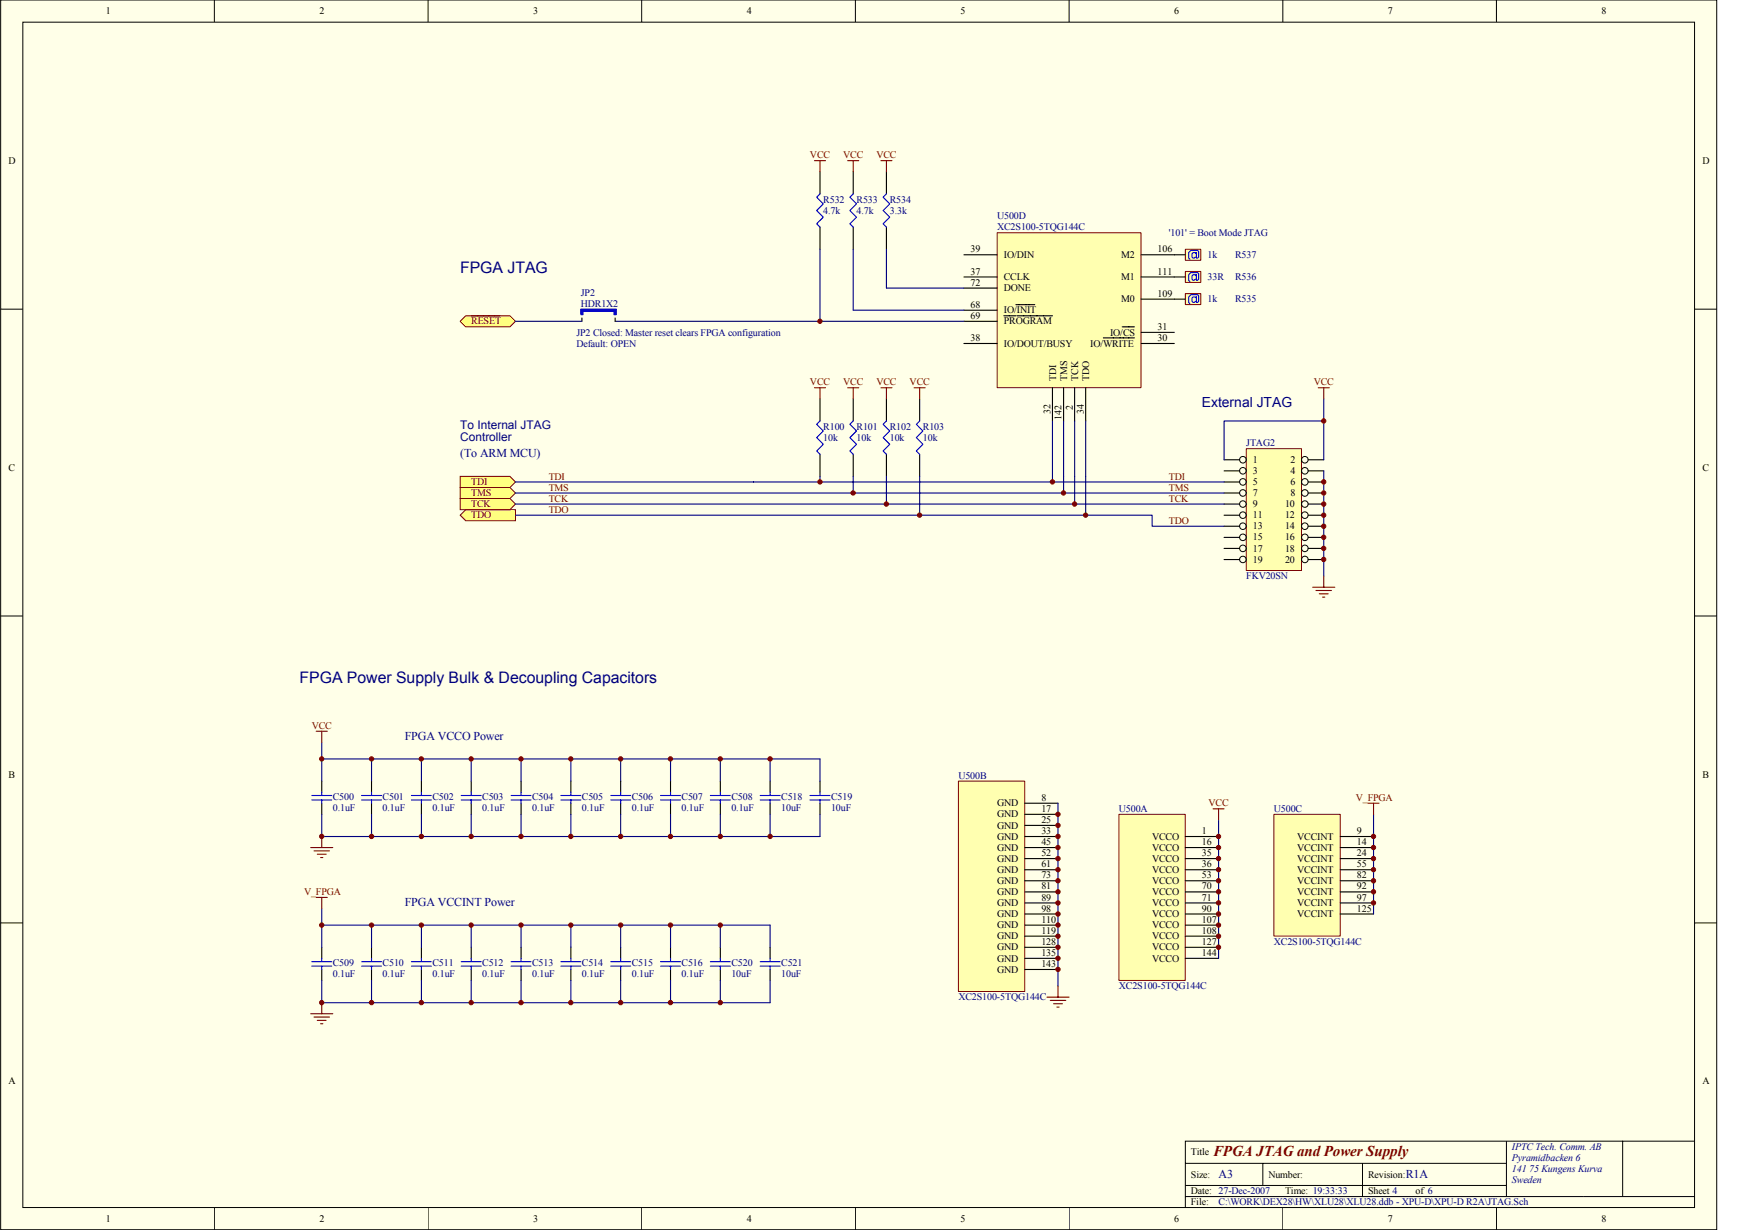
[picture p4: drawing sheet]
<svg xmlns="http://www.w3.org/2000/svg" width="420mm" height="297mm" viewBox="0 0 420 297" stroke-linecap="round" stroke-linejoin="round" font-family="sans-serif">
<path d="M.2 0h414.3v297h-414.3z" fill="#ffffe8"/>
<g fill="none" stroke="#000" stroke-width=".24">
<path d="M.2 0h414.3v297h-414.3zM5.5 5.4h403.7v286.2h-403.7zM51.8 0v5.4M103.4 0v5.4M154.9 0v5.4M206.6 0v5.4M258.2 0v5.4M309.8 0v5.4M361.3 0v5.4M.2 74.7h5.3M409.2 74.7h5.4M.2 148.8h5.3"/>
<path d="M409.2 148.8h5.4M.2 222.9h5.3M409.2 222.9h5.4M363.8 275.6v13.4M391.8 275.6h-105.6v16M409.2 275.6h-17.4v13.4M51.8 291.6v5.4M103.4 291.6v5.4M154.9 291.6v5.4M206.6 291.6v5.4M258.2 291.6v5.4M286.2 280.9h77.6"/>
<path d="M286.2 289h123M286.2 286.3h77.6M304.9 280.9v5.4M309.8 291.6v5.4M329 280.9v8.1M361.3 291.6v5.4"/>
</g>
<g fill="#ffff80" stroke="#800000" stroke-width=".24">
<path d="M111.1 124.4l1.3-1.3h12.1v2.7h-12.1z" fill-rule="evenodd"/>
<path d="M111.1 117.7h12l1.4 1.4-1.4 1.3h-12z" fill-rule="evenodd"/>
<path d="M111.1 120.4h12l1.4 1.3-1.4 1.4h-12z" fill-rule="evenodd"/>
<path d="M111.1 115h12l1.4 1.4-1.4 1.3h-12z" fill-rule="evenodd"/>
</g>
<path d="M198 96.3v5.4M206 96.3v5.4M214 96.3v5.4M222.1 96.3v5.4M198 109.7v5.3M206 109.7v5.3M214 109.7v5.3M222.1 109.7v5.3" fill="none" stroke="#000" stroke-width=".27"/>
<path d="M198 101.7l-.8 .8 1.6 1.6-1.6 1.6 1.6 1.6-1.6 1.6 .8 .8M206 101.7l-.8 .8 1.6 1.6-1.6 1.6 1.6 1.6-1.6 1.6 .8 .8M214 101.7l-.8 .8 1.7 1.6-1.7 1.6 1.7 1.6-1.7 1.6 .8 .8M222.1 101.7l-.8 .8 1.6 1.6-1.6 1.6 1.6 1.6-1.6 1.6 .8 .8" fill="none" stroke="#00f" stroke-width=".27"/>
<path d="M196.7 93.6h2.6M198 93.6v2.7M204.7 93.6h2.7M206 93.6v2.7M212.7 93.6h2.7M214 93.6v2.7M220.7 93.6h2.7M222.1 93.6v2.7" fill="none" stroke="#800000" stroke-width=".27"/>
<path d="M240.8 56.2h34.7v37.4h-34.7z" fill="#ffffb0"/>
<path d="M240.8 56.2h34.7v37.4h-34.7z" fill="none" stroke="#800000" stroke-width=".24"/>
<g fill="none" stroke="#000" stroke-width=".27">
<path d="M232.8 66.9h8M232.8 61.5h8M232.8 74.9h8M232.8 77.6h8M232.8 69.6h8M242.4 76.3h2.9M245.3 73.6h4.6M245.6 76.3h8.5M271 78.9h2.9M275.5 66.9h8.1M275.5 61.5h8.1M275.5 72.2h8.1"/>
<path d="M232.8 83h8M254.1 93.6v8.1M256.8 93.6v8.1M259.5 93.6v8.1M262.2 93.6v8.1M266.4 81.6h7.5M275.5 83h8.1M275.5 80.3h8.1"/>
</g>
<path d="M198 77.6h34.8M206 74.9h26.8M214 69.6h18.8M198 115v1.4M206 115v4.1M214 115v6.7M222.1 115v9.4M254.1 115v1.4h-129.6M256.8 115v4.1h-132.3M259.5 115v6.7h-135M262.2 115v9.4h-137.7" fill="none" stroke="#000080" stroke-width=".27"/>
<path d="M270.2 196.7h16v40.1h-16z" fill="#ffffb0"/>
<path d="M270.2 196.7h16v40.1h-16z" fill="none" stroke="#800000" stroke-width=".24"/>
<path d="M286.2 202h8M286.2 204.7h8M286.2 207.3h8M286.2 210h8M286.2 212.7h8M286.2 215.4h8M286.2 218.1h8M286.2 220.7h8M286.2 223.4h8M286.2 226.1h8M286.2 228.8h8M286.2 231.4h8" fill="none" stroke="#000" stroke-width=".27"/>
<path d="M231.4 188.7h16v50.7h-16z" fill="#ffffb0"/>
<path d="M231.4 188.6h16v50.8h-16z" fill="none" stroke="#800000" stroke-width=".24"/>
<g fill="none" stroke="#000" stroke-width=".27">
<path d="M247.5 194h8M247.5 196.7h8M247.5 199.3h8M247.5 202h8M247.5 204.7h8M247.5 207.3h8M247.5 210h8M247.5 212.7h8M247.5 215.4h8M247.5 218.1h8M247.5 234.1h8M247.5 231.4h8"/>
<path d="M247.5 228.8h8M247.5 226.1h8M247.5 223.4h8M247.5 220.7h8"/>
</g>
<path d="M307.6 196.7h16v29.4h-16z" fill="#ffffb0"/>
<path d="M307.6 196.7h16v29.4h-16z" fill="none" stroke="#800000" stroke-width=".24"/>
<g fill="none" stroke="#000" stroke-width=".27">
<path d="M198 41.5v5.3M198 54.8v5.4M206 41.5v5.3M206 54.8v5.4M214 41.5v5.3M214 54.8v5.4M77.7 188.6v2.7M77.7 194v2.7M89.7 188.6v2.7M89.7 194v2.7M101.8 188.6v2.7M101.8 194v2.7"/>
<path d="M113.8 188.6v2.7M113.8 194v2.7M125.8 188.6v2.7M125.8 194v2.7M137.8 188.6v2.7M137.8 194v2.7M149.9 188.6v2.7M149.9 194v2.7M161.9 188.6v2.7M161.9 194v2.7M173.9 188.6v2.7M173.9 194v2.7"/>
<path d="M323.6 202h8.1M323.6 204.7h8.1M323.6 207.3h8.1M323.6 210h8.1M323.6 218.1h8.1M323.6 212.7h8.1M323.6 215.4h8.1M77.7 228.8v2.6M77.7 234.1v2.7M89.7 228.8v2.6M89.7 234.1v2.7M101.8 228.8v2.6"/>
<path d="M101.8 234.1v2.7M113.8 228.8v2.6M113.8 234.1v2.7M125.8 228.8v2.6M125.8 234.1v2.7M137.8 228.8v2.6M137.8 234.1v2.7M149.9 228.8v2.6M149.9 234.1v2.7M161.9 228.8v2.6M161.9 234.1v2.7M323.6 220.7h8.1"/>
</g>
<g fill="none" stroke="#000080" stroke-width=".27">
<path d="M77.7 179.3v9.3M77.7 196.7v5.3h120.3M77.7 183.3h120.3M89.7 183.3v5.3M89.7 196.7v5.3M101.8 183.3v5.3M101.8 196.7v5.3M113.8 183.3v5.3M113.8 196.7v5.3M125.8 183.3v5.3M125.8 196.7v5.3M137.8 183.3v5.3"/>
<path d="M137.8 196.7v5.3M149.9 183.3v5.3M149.9 196.7v5.3M161.9 183.3v5.3M161.9 196.7v5.3M173.9 183.3v5.3M173.9 196.7v5.3M255.5 194v44.1M294.2 198v33.4M331.7 196.7v24M77.7 219.4v9.4M77.7 236.8v5.3h108.3"/>
<path d="M77.7 223.4h108.3M89.7 223.4v5.4M89.7 236.8v5.3M101.8 223.4v5.4M101.8 236.8v5.3M113.8 223.4v5.4M113.8 236.8v5.3M125.8 223.4v5.4M125.8 236.8v5.3M137.8 223.4v5.4M137.8 236.8v5.3M149.9 223.4v5.4"/>
<path d="M149.9 236.8v5.3M161.9 223.4v5.4M161.9 236.8v5.3"/>
</g>
<g fill="none" stroke="#800000" stroke-width=".27">
<path d="M196.7 38.8h2.6M198 38.8v2.7M204.7 38.8h2.7M206 38.8v2.7M212.7 38.8h2.7M214 38.8v2.7M76.4 176.6h2.6M77.7 176.6v2.7M292.9 195.3h2.7M294.2 195.3v2.7M330.3 194h2.7M331.7 194v2.7"/>
<path d="M75 204.7h5.4M75.8 205.5h3.8M76.4 216.7h2.6M76.6 206.3h2.1M77.4 207.1h.6M77.7 202v2.7M77.7 216.7v2.7M255.5 238.1v2.7M75 244.8h5.4M75.8 245.6h3.8M76.6 246.4h2.1M77.4 247.2h.6"/>
<path d="M77.7 242.1v2.7M252.8 240.8h5.4M253.6 241.6h3.8M254.4 242.4h2.1M255.2 243.2h.5"/>
</g>
<g fill="none" stroke="#00f" stroke-width=".27">
<path d="M198 46.8l-.8 .8 1.6 1.6-1.6 1.6 1.6 1.7-1.6 1.5 .8 .8M206 46.8l-.8 .8 1.6 1.6-1.6 1.6 1.6 1.7-1.6 1.5 .8 .8M214 46.8l-.8 .8 1.7 1.6-1.7 1.6 1.7 1.7-1.7 1.5 .8 .8M75.3 193.2h4.8M75.3 192.1h4.8M77.7 191.3v.8M77.7 193.2v.8M87.3 193.2h4.8M87.3 192.1h4.8M89.7 191.3v.8M89.7 193.2v.8M99.3 193.2h4.8"/>
<path d="M99.3 192.1h4.8M101.8 191.3v.8M101.8 193.2v.8M111.4 193.2h4.8M111.4 192.1h4.8M113.8 191.3v.8M113.8 193.2v.8M123.4 193.2h4.8M123.4 192.1h4.8M125.8 191.3v.8M125.8 193.2v.8M135.4 193.2h4.9"/>
<path d="M135.4 192.1h4.9M137.8 191.3v.8M137.8 193.2v.8M147.5 193.2h4.8M147.5 192.1h4.8M149.9 191.3v.8M149.9 193.2v.8M159.5 193.2h4.8M159.5 192.1h4.8M161.9 191.3v.8M161.9 193.2v.8M171.5 193.2h4.8"/>
<path d="M171.5 192.1h4.8M173.9 191.3v.8M173.9 193.2v.8M75.3 233.3h4.8M75.3 232.2h4.8M77.7 231.4v.8M77.7 233.3v.8M87.3 233.3h4.8M87.3 232.2h4.8M89.7 231.4v.8M89.7 233.3v.8M99.3 233.3h4.8"/>
<path d="M99.3 232.2h4.8M101.8 231.4v.8M101.8 233.3v.8M111.4 233.3h4.8M111.4 232.2h4.8M113.8 231.4v.8M113.8 233.3v.8M123.4 233.3h4.8M123.4 232.2h4.8M125.8 231.4v.8M125.8 233.3v.8M135.4 233.3h4.9"/>
<path d="M135.4 232.2h4.9M137.8 231.4v.8M137.8 233.3v.8M147.5 233.3h4.8M147.5 232.2h4.8M149.9 231.4v.8M149.9 233.3v.8M159.5 233.3h4.8M159.5 232.2h4.8M161.9 231.4v.8M161.9 233.3v.8"/>
</g>
<path d="M286.2 60.2h3.8v2.7h-3.8z" fill="#ffffb0"/>
<path d="M286.2 60.2h3.8v2.7h-3.8z" fill="none" stroke="#800000" stroke-width=".24"/>
<path d="M283.6 61.5h2.6" fill="none" stroke="#000" stroke-width=".27"/>
<path d="M288.6 62.1l-.5 .2-.3-.2v-.8l.3-.3h.5l.3 .3v-.3v1.3h.3l.2-.2v-1.4l-.2-.2h-1.6l-.6 .5v1.3l.3 .3" fill="none" stroke="#00f" stroke-width=".27"/>
<path d="M286.2 65.6h3.8v2.6h-3.8z" fill="#ffffb0"/>
<path d="M286.2 65.6h3.8v2.6h-3.8z" fill="none" stroke="#800000" stroke-width=".24"/>
<path d="M283.6 66.9h2.6" fill="none" stroke="#000" stroke-width=".27"/>
<path d="M288.6 67.4l-.2 .3h-.3l-.3-.3v-.8l.3-.2h.5l.3 .2v-.2v1.3h.3l.2-.3v-1.3l-.2-.3h-1.6l-.6 .6v1.3l.3 .3" fill="none" stroke="#00f" stroke-width=".27"/>
<path d="M286.2 70.9h3.8v2.7h-3.8z" fill="#ffffb0"/>
<path d="M286.2 70.9h3.8v2.7h-3.8z" fill="none" stroke="#800000" stroke-width=".24"/>
<path d="M283.6 72.2h2.6M186 188.6v2.7M186 194v2.7M198 188.6v2.7M198 194v2.7M173.9 228.8v2.6M173.9 234.1v2.7M186 228.8v2.6M186 234.1v2.7" fill="none" stroke="#000" stroke-width=".27"/>
<g fill="none" stroke="#00f" stroke-width=".27">
<path d="M288.6 72.8l-.2 .2h-.3l-.3-.2v-.8l.3-.3h.5l.3 .3v-.3v1.3h.3l.2-.2v-1.4l-.2-.2h-1.6l-.6 .5v1.3l.3 .3M183.6 193.2h4.8M183.6 192.1h4.8M186 191.3v.8M186 193.2v.8M195.6 193.2h4.8M195.6 192.1h4.8M198 191.3v.8M198 193.2v.8M171.5 233.3h4.8M171.5 232.2h4.8M173.9 231.4v.8"/>
<path d="M173.9 233.3v.8M183.6 233.3h4.8M183.6 232.2h4.8M186 231.4v.8M186 233.3v.8"/>
</g>
<path d="M198 60.2v17.4M206 60.2v14.7M214 60.2v9.4M186 183.3v5.3M186 196.7v5.3M198 183.3v5.3M198 196.7v5.3M173.9 223.4v5.4M173.9 236.8v5.3M186 223.4v5.4M186 236.8v5.3" fill="none" stroke="#000080" stroke-width=".27"/>
<path d="M112.4 76.3h10.7l1.4 1.3-1.4 1.3h-10.7l-1.3-1.3z" fill-rule="evenodd" fill="#ffff80" stroke="#800000" stroke-width=".24"/>
<path d="M113.8 76.3h6.9" fill="none" stroke="#800000" stroke-width=".27"/>
<path d="M148.5 77.6h49.5" fill="none" stroke="#000080" stroke-width=".27"/>
<path d="M301 108.4h13.3v29.4h-13.3z" fill="#ffffb0"/>
<path d="M300.9 108.4h13.4v29.4h-13.4z" fill="none" stroke="#800000" stroke-width=".24"/>
<g fill="none" stroke="#000" stroke-width=".24">
<circle cx="300.1" cy="119" r=".8"/>
<circle cx="300.1" cy="116.4" r=".8"/>
<circle cx="300.1" cy="111" r=".8"/>
<circle cx="300.1" cy="113.7" r=".8"/>
<circle cx="315.1" cy="119" r=".8"/>
<circle cx="315.1" cy="116.4" r=".8"/>
<circle cx="315.1" cy="111" r=".8"/>
<circle cx="315.1" cy="113.7" r=".8"/>
<circle cx="300.1" cy="124.4" r=".8"/>
<circle cx="300.1" cy="129.8" r=".8"/>
<circle cx="300.1" cy="127.1" r=".8"/>
<circle cx="300.1" cy="132.4" r=".8"/>
<circle cx="300.1" cy="121.7" r=".79"/>
<circle cx="300.1" cy="135.1" r=".79"/>
<circle cx="315.1" cy="124.4" r=".8"/>
<circle cx="315.1" cy="129.8" r=".8"/>
<circle cx="315.1" cy="127.1" r=".8"/>
<circle cx="315.1" cy="132.4" r=".8"/>
<circle cx="315.1" cy="121.7" r=".79"/>
<circle cx="315.1" cy="135.1" r=".79"/>
</g>
<g fill="none" stroke="#000" stroke-width=".27">
<path d="M140.5 76.8v.8M148.5 76.8v.8M295.6 111h3.7M295.6 113.7h3.7M295.6 116.4h3.7M295.6 119.1h3.7M315.9 111h3.7M315.9 113.7h3.7M315.9 116.4h3.7M315.9 119.1h3.7M295.6 121.7h3.7M295.6 124.4h3.7"/>
<path d="M295.6 127.1h3.7M295.6 129.8h3.7M295.6 132.4h3.7M295.6 135.1h3.7M315.9 121.7h3.7M315.9 124.4h3.7M315.9 127.1h3.7M315.9 129.8h3.7M315.9 132.4h3.7M315.9 135.1h3.7"/>
</g>
<path d="M124.5 77.6h16M319.6 96.3v5.4h-24v9.3M254.1 101.7v13.3M254.1 116.4h41.5M256.8 101.7v13.3M256.8 119.1h38.8M259.5 101.7v13.3M262.2 101.7v13.3M319.6 101.7v9.3M319.6 113.7v25.4M259.5 121.7h36.1M262.2 124.4h16v2.7h17.4" fill="none" stroke="#000080" stroke-width=".27"/>
<path d="M318.3 93.6h2.7M319.6 93.6v2.7M319.6 139.1v2.7M317 141.8h5.3M317.8 142.6h3.7M318.6 143.4h2.1M319.4 144.2h.5" fill="none" stroke="#800000" stroke-width=".27"/>
<path d="M140.3 74.7h8.5v1.3h-.5v-.8h-7.5v.8h-.5z" fill-rule="evenodd" fill="#00f" stroke="#00f" stroke-width=".27"/>
<g fill="#800000" stroke="#800000" stroke-width=".24">
<circle cx="294.2" cy="202" r=".53"/>
<circle cx="294.2" cy="204.7" r=".52"/>
<circle cx="294.2" cy="207.3" r=".53"/>
<circle cx="294.2" cy="210" r=".52"/>
<circle cx="294.2" cy="212.7" r=".53"/>
<circle cx="294.2" cy="215.4" r=".53"/>
<circle cx="294.2" cy="218" r=".52"/>
<circle cx="294.2" cy="220.7" r=".53"/>
<circle cx="294.2" cy="223.4" r=".52"/>
<circle cx="294.2" cy="226.1" r=".53"/>
<circle cx="294.2" cy="228.7" r=".53"/>
<circle cx="255.5" cy="196.6" r=".52"/>
<circle cx="255.5" cy="199.3" r=".53"/>
<circle cx="255.5" cy="202" r=".53"/>
<circle cx="255.5" cy="204.7" r=".52"/>
<circle cx="255.5" cy="207.3" r=".53"/>
<circle cx="255.5" cy="234.1" r=".53"/>
<circle cx="255.5" cy="231.4" r=".52"/>
<circle cx="255.5" cy="228.7" r=".53"/>
<circle cx="255.5" cy="210" r=".52"/>
<circle cx="255.5" cy="226.1" r=".53"/>
<circle cx="255.5" cy="223.4" r=".52"/>
<circle cx="255.5" cy="212.7" r=".53"/>
<circle cx="255.5" cy="220.7" r=".53"/>
<circle cx="255.5" cy="215.4" r=".53"/>
<circle cx="255.5" cy="218" r=".52"/>
<circle cx="331.7" cy="202" r=".53"/>
<circle cx="331.7" cy="204.7" r=".52"/>
<circle cx="331.7" cy="207.3" r=".53"/>
<circle cx="331.7" cy="210" r=".52"/>
<circle cx="331.7" cy="218" r=".52"/>
<circle cx="331.7" cy="212.7" r=".53"/>
<circle cx="331.7" cy="215.4" r=".53"/>
<circle cx="77.7" cy="202" r=".53"/>
<circle cx="77.7" cy="183.3" r=".52"/>
<circle cx="89.7" cy="202" r=".53"/>
<circle cx="89.7" cy="183.3" r=".52"/>
<circle cx="101.7" cy="202" r=".53"/>
<circle cx="101.7" cy="183.3" r=".52"/>
<circle cx="113.8" cy="202" r=".53"/>
<circle cx="113.8" cy="183.3" r=".52"/>
<circle cx="125.8" cy="202" r=".53"/>
<circle cx="125.8" cy="183.3" r=".52"/>
<circle cx="137.8" cy="202" r=".53"/>
<circle cx="137.8" cy="183.3" r=".52"/>
<circle cx="149.9" cy="202" r=".53"/>
<circle cx="149.9" cy="183.3" r=".52"/>
<circle cx="161.9" cy="202" r=".53"/>
<circle cx="161.9" cy="183.3" r=".52"/>
<circle cx="173.9" cy="202" r=".53"/>
<circle cx="173.9" cy="183.3" r=".52"/>
<circle cx="186" cy="202" r=".53"/>
<circle cx="186" cy="183.3" r=".52"/>
<circle cx="198" cy="77.6" r=".52"/>
<circle cx="254.1" cy="116.4" r=".53"/>
<circle cx="262.1" cy="124.4" r=".52"/>
<circle cx="256.8" cy="119.1" r=".52"/>
<circle cx="259.5" cy="121.7" r=".53"/>
<circle cx="198" cy="116.4" r=".53"/>
<circle cx="206" cy="119.1" r=".52"/>
<circle cx="214" cy="121.7" r=".53"/>
<circle cx="222.1" cy="124.4" r=".52"/>
<circle cx="319.6" cy="116.4" r=".53"/>
<circle cx="319.6" cy="119.1" r=".52"/>
<circle cx="319.6" cy="121.7" r=".53"/>
<circle cx="319.6" cy="124.4" r=".52"/>
<circle cx="319.6" cy="127.1" r=".53"/>
<circle cx="319.6" cy="129.7" r=".53"/>
<circle cx="319.6" cy="132.4" r=".52"/>
<circle cx="319.6" cy="135.1" r=".53"/>
<circle cx="319.6" cy="101.7" r=".53"/>
<circle cx="77.7" cy="242.1" r=".53"/>
<circle cx="77.7" cy="223.4" r=".52"/>
<circle cx="89.7" cy="242.1" r=".53"/>
<circle cx="89.7" cy="223.4" r=".52"/>
<circle cx="101.7" cy="242.1" r=".53"/>
<circle cx="101.7" cy="223.4" r=".52"/>
<circle cx="113.8" cy="242.1" r=".53"/>
<circle cx="113.8" cy="223.4" r=".52"/>
<circle cx="125.8" cy="242.1" r=".53"/>
<circle cx="125.8" cy="223.4" r=".52"/>
<circle cx="137.8" cy="242.1" r=".53"/>
<circle cx="137.8" cy="223.4" r=".52"/>
<circle cx="149.9" cy="242.1" r=".53"/>
<circle cx="149.9" cy="223.4" r=".52"/>
<circle cx="161.9" cy="242.1" r=".53"/>
<circle cx="161.9" cy="223.4" r=".52"/>
<circle cx="173.9" cy="242.1" r=".53"/>
<circle cx="173.9" cy="223.4" r=".52"/>
</g>
<g font-size="3.8" fill="#000080">
<text x="111.1" y="66">FPGA JTAG</text>
<text x="72.3" y="165">FPGA Power Supply Bulk &amp; Decoupling Capacitors</text>
</g>
<text font-size="3.6" fill="#800000" x="292.9" y="279.1">FPGA JTAG and Power Supply</text>
<text font-size="3.4" fill="#000080" x="290.2" y="98.3">External JTAG</text>
<g font-size="2.9" fill="#000080">
<text x="111.1" y="103.7">To Internal JTAG</text>
<text x="111.1" y="106.4">Controller</text>
<text x="111.1" y="110.4">(To ARM MCU)</text>
<text x="97.7" y="178.6">FPGA VCCO Power</text>
<text x="97.7" y="218.7">FPGA VCCINT Power</text>
<text x="294.2" y="284.5">A3</text>
<text x="339.4" y="284.5">R1A</text>
</g>
<g font-size="2.4">
<text x="25.6" y="3.4">1</text>
<text x="77.2" y="3.4">2</text>
<text x="128.7" y="3.4">3</text>
<text x="180.3" y="3.4">4</text>
<text x="232" y="3.4">5</text>
<text x="283.6" y="3.4">6</text>
<text x="335.1" y="3.4">7</text>
<text x="386.7" y="3.4">8</text>
<text x="2" y="39.6">D</text>
<text x="411.1" y="39.6">D</text>
<text x="234.4" y="61">39</text>
<text x="242.4" y="62.3">IO/DIN</text>
<text x="270.7" y="62.3">M2</text>
<text x="279.5" y="61">106</text>
<text x="234.4" y="66.3">37</text>
<text x="234.4" y="69">72</text>
<text x="242.4" y="67.6">CCLK</text>
<text x="242.4" y="70.3">DONE</text>
<text x="270.7" y="67.6">M1</text>
<text x="279.5" y="71.7">109</text>
<text x="279.5" y="66.3">111</text>
<text x="234.4" y="74.3">68</text>
<text x="234.4" y="77">69</text>
<text x="242.4" y="75.7">IO/INIT</text>
<text x="270.7" y="73">M0</text>
<text x="234.4" y="82.4">38</text>
<text x="242.4" y="83.7">IO/DOUT/BUSY</text>
<text x="242.4" y="78.4">PROGRAM</text>
<text x="263.2" y="83.7">IO/WRITE</text>
<text x="268" y="81">IO/CS</text>
<text x="279.5" y="82.4">30</text>
<text x="279.5" y="79.7">31</text>
<text x="255" y="92" transform="rotate(-90 255 92)">TDI</text>
<text x="257.7" y="92" transform="rotate(-90 257.7 92)">TMS</text>
<text x="260.4" y="92" transform="rotate(-90 260.4 92)">TCK</text>
<text x="263" y="92" transform="rotate(-90 263 92)">TDO</text>
<text x="253.7" y="100.1" transform="rotate(-90 253.7 100.1)">32</text>
<text x="256.3" y="101.4" transform="rotate(-90 256.3 101.4)">142</text>
<text x="259" y="99" transform="rotate(-90 259 99)">2</text>
<text x="261.7" y="100.1" transform="rotate(-90 261.7 100.1)">34</text>
<text x="2" y="113.7">C</text>
<text x="302.5" y="111.8">1</text>
<text x="311.6" y="111.8">2</text>
<text x="411.1" y="113.7">C</text>
<text x="302.5" y="114.5">3</text>
<text x="302.5" y="117.1">5</text>
<text x="302.5" y="119.8">7</text>
<text x="311.6" y="114.5">4</text>
<text x="311.6" y="117.1">6</text>
<text x="311.6" y="119.8">8</text>
<text x="302.5" y="122.5">9</text>
<text x="302.5" y="125.2">11</text>
<text x="310.3" y="122.5">10</text>
<text x="310.3" y="125.2">12</text>
<text x="302.5" y="127.8">13</text>
<text x="302.5" y="130.5">15</text>
<text x="310.3" y="127.8">14</text>
<text x="310.3" y="130.5">16</text>
<text x="302.5" y="133.2">17</text>
<text x="302.5" y="135.9">19</text>
<text x="310.3" y="133.2">18</text>
<text x="310.3" y="135.9">20</text>
<text x="2" y="187.8">B</text>
<text x="411.1" y="187.8">B</text>
<text x="240.8" y="194.7">GND</text>
<text x="240.8" y="197.4">GND</text>
<text x="251.5" y="193.4">8</text>
<text x="251.5" y="196.1">17</text>
<text x="240.8" y="200.1">GND</text>
<text x="240.8" y="202.8">GND</text>
<text x="251.5" y="198.8">25</text>
<text x="251.5" y="201.4">33</text>
<text x="278.2" y="202.8">VCCO</text>
<text x="290.2" y="201.4">1</text>
<text x="313.2" y="202.8">VCCINT</text>
<text x="327.7" y="201.4">9</text>
<text x="240.8" y="205.4">GND</text>
<text x="240.8" y="208.1">GND</text>
<text x="251.5" y="204.1">45</text>
<text x="251.5" y="206.8">52</text>
<text x="251.5" y="209.4">61</text>
<text x="278.2" y="205.4">VCCO</text>
<text x="278.2" y="208.1">VCCO</text>
<text x="290.2" y="204.1">16</text>
<text x="290.2" y="206.8">35</text>
<text x="290.2" y="209.4">36</text>
<text x="313.2" y="205.4">VCCINT</text>
<text x="313.2" y="208.1">VCCINT</text>
<text x="327.7" y="204.1">14</text>
<text x="327.7" y="206.8">24</text>
<text x="327.7" y="209.4">55</text>
<text x="240.8" y="210.8">GND</text>
<text x="240.8" y="213.5">GND</text>
<text x="251.5" y="212.1">73</text>
<text x="251.5" y="214.8">81</text>
<text x="278.2" y="210.8">VCCO</text>
<text x="278.2" y="213.5">VCCO</text>
<text x="290.2" y="212.1">53</text>
<text x="290.2" y="214.8">70</text>
<text x="313.2" y="210.8">VCCINT</text>
<text x="313.2" y="213.5">VCCINT</text>
<text x="327.7" y="212.1">82</text>
<text x="327.7" y="214.8">92</text>
<text x="240.8" y="221.5">GND</text>
<text x="240.8" y="216.1">GND</text>
<text x="240.8" y="218.8">GND</text>
<text x="251.5" y="220.2">98</text>
<text x="251.5" y="217.5">89</text>
<text x="278.2" y="216.1">VCCO</text>
<text x="278.2" y="218.8">VCCO</text>
<text x="278.2" y="221.5">VCCO</text>
<text x="290.2" y="217.5">71</text>
<text x="290.2" y="220.2">90</text>
<text x="313.2" y="221.5">VCCINT</text>
<text x="313.2" y="218.8">VCCINT</text>
<text x="313.2" y="216.1">VCCINT</text>
<text x="327.7" y="220.2">125</text>
<text x="327.7" y="217.5">97</text>
<text x="240.8" y="226.8">GND</text>
<text x="240.8" y="224.2">GND</text>
<text x="251.5" y="225.5">119</text>
<text x="251.5" y="222.8">110</text>
<text x="278.2" y="224.2">VCCO</text>
<text x="278.2" y="226.8">VCCO</text>
<text x="290.2" y="222.8">107</text>
<text x="290.2" y="225.5">108</text>
<text x="240.8" y="232.2">GND</text>
<text x="240.8" y="229.5">GND</text>
<text x="251.5" y="233.5">143</text>
<text x="251.5" y="230.9">135</text>
<text x="251.5" y="228.2">128</text>
<text x="278.2" y="229.5">VCCO</text>
<text x="278.2" y="232.2">VCCO</text>
<text x="290.2" y="228.2">127</text>
<text x="290.2" y="230.9">144</text>
<text x="240.8" y="234.9">GND</text>
<text x="2" y="261.9">A</text>
<text x="411.1" y="261.9">A</text>
<text x="287.6" y="279">Title</text>
<text x="287.6" y="284.4">Size:</text>
<text x="306.3" y="284.4">Number:</text>
<text x="330.3" y="284.4">Revision:</text>
<text x="287.6" y="288.4">Date: 27-Dec-2007</text>
<text x="287.6" y="291.1">File:</text>
<text x="310.3" y="288.4">Time: 19:33:33</text>
<text x="330.3" y="288.4">Sheet 4</text>
<text x="341.8" y="288.4">of 6</text>
<text x="25.6" y="295.1">1</text>
<text x="77.2" y="295.1">2</text>
<text x="128.7" y="295.1">3</text>
<text x="180.3" y="295.1">4</text>
<text x="232" y="295.1">5</text>
<text x="283.6" y="295.1">6</text>
<text x="335.1" y="295.1">7</text>
<text x="386.7" y="295.1">8</text>
</g>
<g font-size="2.4" fill="#800000">
<text x="195.6" y="38.2">VCC</text>
<text x="203.6" y="38.2">VCC</text>
<text x="211.6" y="38.2">VCC</text>
<text x="113.8" y="78.4">RESET</text>
<text x="195.6" y="93.1">VCC</text>
<text x="203.6" y="93.1">VCC</text>
<text x="211.6" y="93.1">VCC</text>
<text x="219.7" y="93.1">VCC</text>
<text x="317.2" y="93.1">VCC</text>
<text x="113.8" y="119.8">TMS</text>
<text x="113.8" y="117.1">TDI</text>
<text x="132.5" y="115.8">TDI</text>
<text x="132.5" y="118.5">TMS</text>
<text x="282.2" y="115.8">TDI</text>
<text x="282.2" y="118.5">TMS</text>
<text x="113.8" y="125.2">TDO</text>
<text x="113.8" y="122.5">TCK</text>
<text x="132.5" y="121.2">TCK</text>
<text x="132.5" y="123.8">TDO</text>
<text x="282.2" y="121.2">TCK</text>
<text x="282.2" y="126.5">TDO</text>
<text x="75.3" y="176">VCC</text>
<text x="291.8" y="194.7">VCC</text>
<text x="327.4" y="193.4">V_FPGA</text>
<text x="73.4" y="216.1">V_FPGA</text>
</g>
<g font-size="2.4" fill="#000080">
<text x="198.8" y="48.9">R532</text>
<text x="198.8" y="51.6">4.7k</text>
<text x="206.8" y="48.9">R533</text>
<text x="206.8" y="51.6">4.7k</text>
<text x="214.9" y="48.9">R534</text>
<text x="214.9" y="51.6">3.3k</text>
<text x="240.8" y="52.9">U500D</text>
<text x="240.8" y="55.6">XC2S100-5TQG144C</text>
<text x="282.2" y="56.9">'101' = Boot Mode JTAG</text>
<text x="291.6" y="62.3">1k</text>
<text x="298.2" y="62.3">R537</text>
<text x="140.3" y="71.4">JP2</text>
<text x="291.6" y="67.6">33R</text>
<text x="298.2" y="67.6">R536</text>
<text x="140.3" y="74.1">HDR1X2</text>
<text x="291.6" y="73">1k</text>
<text x="298.2" y="73">R535</text>
<text x="139.2" y="81">JP2 Closed: Master reset clears FPGA configuration</text>
<text x="139.2" y="83.7">Default: OPEN</text>
<text x="198.8" y="103.8">R100</text>
<text x="198.8" y="106.4">10k</text>
<text x="206.8" y="103.8">R101</text>
<text x="206.8" y="106.4">10k</text>
<text x="214.9" y="103.8">R102</text>
<text x="214.9" y="106.4">10k</text>
<text x="222.9" y="103.8">R103</text>
<text x="222.9" y="106.4">10k</text>
<text x="300.9" y="107.8">JTAG2</text>
<text x="300.9" y="139.9">FKV20SN</text>
<text x="231.4" y="188">U500B</text>
<text x="80.4" y="193.1">C500</text>
<text x="80.4" y="195.8">0.1uF</text>
<text x="92.4" y="193.1">C501</text>
<text x="92.4" y="195.8">0.1uF</text>
<text x="104.4" y="193.1">C502</text>
<text x="104.4" y="195.8">0.1uF</text>
<text x="116.4" y="193.1">C503</text>
<text x="116.4" y="195.8">0.1uF</text>
<text x="128.5" y="193.1">C504</text>
<text x="128.5" y="195.8">0.1uF</text>
<text x="140.5" y="193.1">C505</text>
<text x="140.5" y="195.8">0.1uF</text>
<text x="152.6" y="193.1">C506</text>
<text x="152.6" y="195.8">0.1uF</text>
<text x="164.6" y="193.1">C507</text>
<text x="164.6" y="195.8">0.1uF</text>
<text x="176.6" y="193.1">C508</text>
<text x="176.6" y="195.8">0.1uF</text>
<text x="188.6" y="193.1">C518</text>
<text x="188.6" y="195.8">10uF</text>
<text x="200.7" y="193.1">C519</text>
<text x="200.7" y="195.8">10uF</text>
<text x="270.2" y="196.1">U500A</text>
<text x="307.6" y="196.1">U500C</text>
<text x="80.4" y="233.3">C509</text>
<text x="92.4" y="233.3">C510</text>
<text x="104.4" y="233.3">C511</text>
<text x="116.4" y="233.3">C512</text>
<text x="128.5" y="233.3">C513</text>
<text x="140.5" y="233.3">C514</text>
<text x="152.6" y="233.3">C515</text>
<text x="164.6" y="233.3">C516</text>
<text x="176.6" y="233.3">C520</text>
<text x="188.6" y="233.3">C521</text>
<text x="307.6" y="228.2">XC2S100-5TQG144C</text>
<text x="80.4" y="235.9">0.1uF</text>
<text x="92.4" y="235.9">0.1uF</text>
<text x="104.4" y="235.9">0.1uF</text>
<text x="116.4" y="235.9">0.1uF</text>
<text x="128.5" y="235.9">0.1uF</text>
<text x="140.5" y="235.9">0.1uF</text>
<text x="152.6" y="235.9">0.1uF</text>
<text x="164.6" y="235.9">0.1uF</text>
<text x="176.6" y="235.9">10uF</text>
<text x="188.6" y="235.9">10uF</text>
<text x="270.2" y="238.9">XC2S100-5TQG144C</text>
<text x="231.4" y="241.6">XC2S100-5TQG144C</text>
<text x="365.1" y="277.7">IPTC Tech. Comm. AB</text>
<text x="365.1" y="280.4">Pyramidbacken 6</text>
<text x="365.1" y="283">141 75 Kungens Kurva</text>
<text x="365.1" y="285.7">Sweden</text>
<text x="294.2" y="291.1">C:\WORK\DEX28\HW\XLU28\XLU28.ddb - XPU-D\XPU-D R2A\JTAG.Sch</text>
</g>
</svg>
